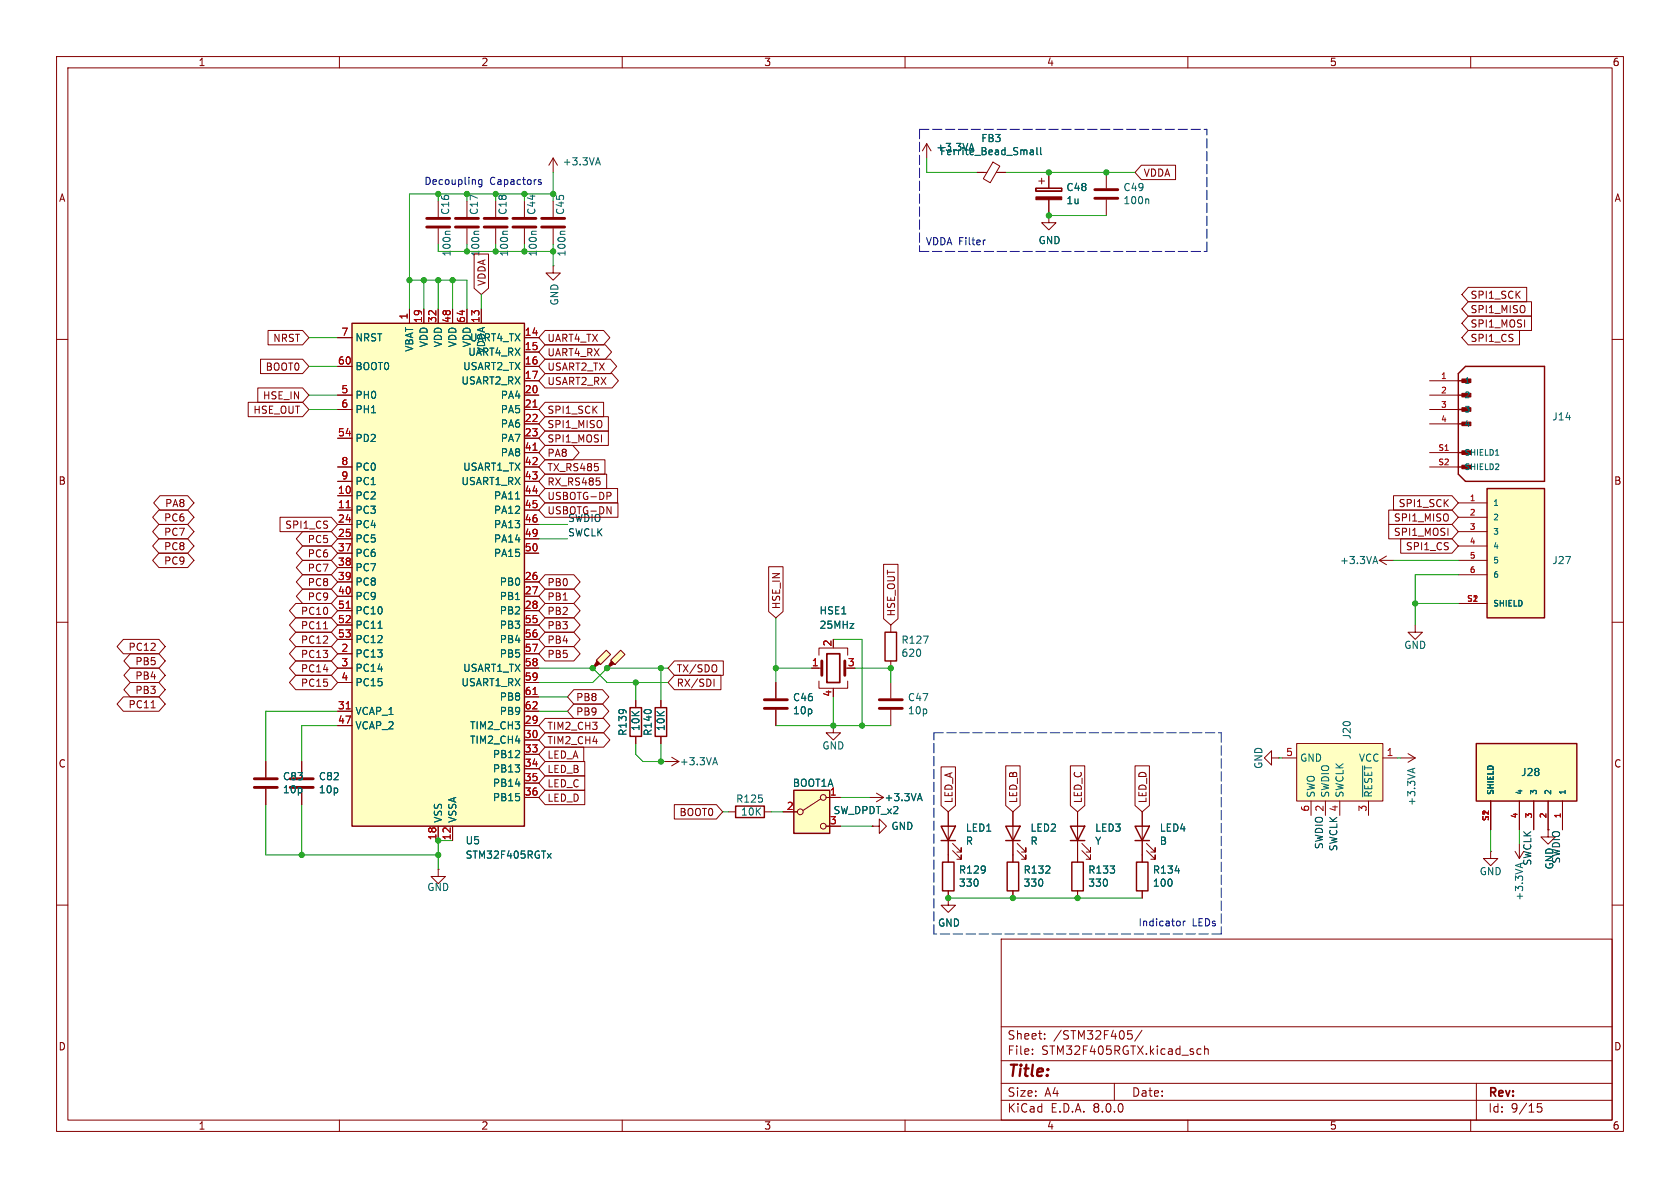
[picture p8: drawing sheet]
<svg xmlns="http://www.w3.org/2000/svg" width="297mm" height="210mm" viewBox="0 0 297 210" stroke-linecap="round" stroke-linejoin="round" font-family="sans-serif">
<g fill="none" stroke="#840000" stroke-width=".18">
<path d="M10 10h277v190h-277zM12 12h273v186h-273zM60 10v2M110 10v2M160 10v2M210 10v2M260 10v2M10 60h2M97.8 47v1.3h1.3l-1.3 1.2-1.3-1.2h1.3M97.8 47h.1M285 60h2M243.8 99.1l1.3 .7"/>
<path d="M243.8 99.1h2.6M245.1 98.3l-1.3 .8M10 110h2M285 110h2M10 160h2M285 160h2M177 166h108v32h-108zM60 198v2M110 198v2M160 198v2M177 194.5h108M177 191.5h108"/>
<path d="M177 187.5h108M177 181.5h108M182.5 186.3v.1M182.5 185.5v.1M184.7 183.6v.1M184.7 182.8v.1M197 191.5v3M199.4 182.2h.7M199.5 182.8h.4l.3 .3-.1 .5-.6 .1M201.9 182.1l-1.3 2M210 198v2M211.7 186.3h.6"/>
<path d="M211.7 185.5h.6M213 185.5l.2-.1 .3 .1 .1 .9M213 184.9v1.5M260 198v2M261 191.5v6.5M272.5 195.1h-.7l-.1 .7 .3-.1h.5l.1 .3-.1 .5-.2 .1-.6-.1"/>
</g>
<path d="M242.8 99.3h.6M243.1 98.4l.4 1.2" fill="none" stroke="#006464" stroke-width=".18"/>
<path d="M261 131.4h17.8v10.2h-17.8z" fill="#ffffc2"/>
<path d="M261 131.4h17.8v10.2h-17.8z" fill="none" stroke="#840000" stroke-width=".25"/>
<path d="M263.5 141.6v5.1M268.6 141.6v5.1M271.1 141.6v5.1M273.7 141.6v5.1M276.2 141.6v5.1" fill="none" stroke="#840000" stroke-width=".18"/>
<path d="M262.9 86.4h10.1v22.8h-10.1z" fill="#ffffc2"/>
<g fill="none" stroke="#840000" stroke-width=".25">
<path d="M257.8 66l1.3-1.2h13.9v20.3h-13.9l-1.3-1.3zM257.8 74.9h1.9M257.8 72.4h1.9M257.8 69.9h1.9M257.8 67.3h1.9M257.8 82.6h1.9M257.8 80h1.9M262.9 86.4h10.1v22.8h-10.1zM177.8 146.1h2.5l-1.2 2.5zM177.8 148.6h2.5M178.1 152.4h2v5.1h-2zM189.2 146.1h2.6l-1.3 2.5z"/>
<path d="M189.2 148.6h2.6M189.5 152.4h2v5.1h-2z"/>
</g>
<g fill="none" stroke="#840000" stroke-width=".18">
<path d="M77.5 35.6v2.8M82.5 35.6v2.8M92.7 35.6v2.8M97.8 35.6v2.8M163.8 25.4l-.7 1.3M163.8 25.4v2.5M163.8 25.4l.8 1.3M172.7 30.5h1.8M175.5 28.7l1.3 .7-1.7 2.9-1.3-.7zM176.1 30.5h1.7M183.1 33.3v.5zM183.1 33.8h4.6z"/>
<path d="M183.1 33.3h4.6zM183.6 32h1.1M184.1 31.5v1M185.4 35.3v4.1h1.3l-1.3 1.2-1.3-1.2h1.3M185.4 30.5v2.8M187.7 33.3v.5zM195.6 30.5v2.8M195.6 35.3v2.8M77.5 40.4v2.8M82.5 40.4v2.8M92.7 40.4v2.8M97.8 40.4v2.8"/>
<path d="M252.7 67.3h5.1M252.7 69.9h5.1M252.7 72.4h5.1M252.7 74.9h5.1M252.7 80h5.1M252.7 82.6h5.1M257.8 88.9h5.1M257.8 91.4h5.1M257.8 94h5.1M257.8 96.5h5.1M257.8 99.1h5.1M143.5 118.1h1.8"/>
<path d="M144.8 115.8v-1.2h5.1v1.2M257.8 101.6h5.1M257.8 106.7h5.1M144.8 120.4v1.3h5.1v-1.3M147.3 121.7v.2M224.8 134v-1.3l-1.3 1.3 1.3 1.3v-1.3h1.3M226.1 134h.1M247.6 134h2.6M248.9 133.2l1.3 .8M250.2 134l-1.3 .7M153.7 141h2.5M154.9 140.2l1.3 .8"/>
<path d="M156.2 141l-1.3 .7M179.1 143.5v8.9M179.1 157.5v1.3M179.8 150.4l1.6 1.5v-.8v.8h-.8M179.8 149.1l1.6 1.5v-.7v.7h-.8M190.5 143.5v8.9M190.5 157.5v1.3M191.3 150.4l1.5 1.5v-.8v.8h-.8M191.3 149.1l1.5 1.5v-.7v.7h-.8"/>
</g>
<path d="M75.4 38.6h4.1M80.5 38.6h4.1M90.7 38.6h4M95.8 38.6h4M193.5 35.1h4.1M193.5 33.5h4.1M75.4 40.1h4.1M80.5 40.1h4.1M90.7 40.1h4M95.8 40.1h4M145.3 116.8v2.6M149.4 116.8v2.6" fill="none" stroke="#840000" stroke-width=".51"/>
<g fill="none" stroke="#006464" stroke-width=".18">
<path d="M171.8 25.3l.4 1.3M182.2 26.6h.4l.1 .8M182.2 27.3h.5M182.7 26.8l-.5 .1M183.3 26.1v1.1l.2 .2M184 26.1v1.1l.1 .2M202.9 35.2l.2 .1v.7M79.6 40.9h-.7l-.2 .2M84.7 40.9h-.7l-.2 .2M94.8 40.9h-.7l-.1 .2M99.9 40.9h-.7l-.2 .2M264.4 80.5h.6"/>
<path d="M249.8 135.9v.6M250.1 135.8l-1.2 .4M162.3 141.2h.6M162.6 140.3l.4 1.2"/>
</g>
<g fill="#840000" stroke="#840000" stroke-width=".18">
<path d="M258.4 67h1.6v.6h-1.6z"/>
<path d="M183.1 34.8h4.6v.5h-4.6z"/>
</g>
<path d="M146.2 115.6h2.3v5.1h-2.3z" fill="none" stroke="#840000" stroke-width=".3"/>
<path d="M229.2 131.4h15.3v10.2h-15.3z" fill="#ffffc2"/>
<path d="M226.7 134h2.5M229.2 131.4h15.3v10.2h-15.3zM244.5 134h2.5M231.8 141.6v2.5M234.3 141.6v2.5M236.9 141.6v2.5M241.9 141.6v2.5" fill="none" stroke="#840000" stroke-width=".18"/>
<path d="M240.9 135.4v5.5" fill="none" stroke="#006464" stroke-width=".18"/>
<path d="M62.2 57.2h30.5v88.9h-30.5z" fill="#ffffc2"/>
<path d="M62.2 57.2h30.5v88.9h-30.5zM156.5 111.8h2v5h-2zM166.4 146.1h2.5l-1.3 2.5zM166.4 148.6h2.5M166.6 152.4h2.1v5.1h-2.1z" fill="none" stroke="#840000" stroke-width=".25"/>
<g fill="none" stroke="#840000" stroke-width=".18">
<path d="M87.6 35.6v2.8M59.7 59.7h2.5M72.4 54.6v2.6M74.9 54.6v2.6M77.5 54.6v2.6M80 54.6v2.6M82.5 54.6v2.6M85.1 54.6v2.6M87.6 40.4v2.8M92.7 59.7h2.5M59.7 64.8h2.5M59.7 69.9h2.5"/>
<path d="M59.7 72.4h2.5M59.7 77.5h2.5M92.7 62.2h2.5M92.7 64.8h2.5M92.7 67.3h2.5M92.7 69.9h2.5M92.7 72.4h2.5M92.7 74.9h2.5M92.7 77.5h2.5M59.7 87.6h2.5M59.7 90.2h2.5M59.7 92.7h2.5"/>
<path d="M59.7 95.3h2.5M59.7 97.8h2.5M59.7 82.6h2.5M59.7 85.1h2.5M92.7 87.6h2.5M92.7 90.2h2.5M92.7 92.7h2.5M92.7 95.3h2.5M92.7 97.8h2.5M92.7 80h2.5M92.7 82.6h2.5M92.7 85.1h2.5"/>
<path d="M59.7 115.6h2.5M59.7 102.9h2.5M59.7 105.4h2.5M59.7 108h2.5M59.7 118.1h2.5M59.7 100.3h2.5M59.7 110.5h2.5M59.7 113h2.5M92.7 115.6h2.5M92.7 102.9h2.5M92.7 105.4h2.5M92.7 108h2.5"/>
<path d="M92.7 118.1h2.5M92.7 110.5h2.5M92.7 113h2.5M157.5 110.5v1.3M157.5 116.8v1.3M53.3 134.6v2.8M53.3 139.4v2.8M59.7 128.3h2.5M59.7 125.7h2.5M59.7 120.7h2.5M92.7 128.3h2.5M92.7 130.8h2.5"/>
<path d="M92.7 125.7h2.5M92.7 133.4h2.5M92.7 135.9h2.5M92.7 138.4h2.5M92.7 120.7h2.5M92.7 123.2h2.5M137.2 120.7v2.7M137.2 125.5v2.8M147.3 128.3v1.2h1.3l-1.3 1.3-1.3-1.3h1.3M77.5 146.1v2.5M80 146.1v2.5M92.7 141h2.5"/>
<path d="M167.6 157.5v2.5h1.3l-1.3 1.3-1.2-1.3h1.2M167.6 143.5v8.9M168.4 150.4l1.5 1.5v-.8v.8h-.7M168.4 149.1l1.5 1.5v-.7v.7h-.7"/>
</g>
<path d="M94.2 72h.7M94.2 79.6h.7M61.2 89.8h.7M61.2 107.5h.7M61.2 125.3h.7M94.2 122.8h.7" fill="none" stroke="#a90000" stroke-width=".18"/>
<path d="M89.7 40.9h-.6l-.2 .2M91.1 88.2h.8M66.8 111.1h.8M163.2 112.4h.9l-.6 1.3M96.8 150.9l.6 .8M97.4 150.9l-.6 .8" fill="none" stroke="#006464" stroke-width=".18"/>
<path d="M85.6 38.6h4.1M85.6 40.1h4.1M51.3 139.2h4.1M51.3 137.7h4.1M135.1 125.2h4.1M135.1 123.7h4.1" fill="none" stroke="#840000" stroke-width=".51"/>
<path d="M140.3 139.7h6.4v7.6h-6.4z" fill="#ffffc2"/>
<g fill="none" stroke="#840000" stroke-width=".18">
<path d="M97.8 27.9l-.8 1.3M97.8 27.9v2.6M97.8 27.9l.8 1.3M250.2 110.5v1.3h1.3l-1.3 1.2-1.3-1.2h1.3M47 134.6v2.8M47 139.4v2.8M117.5 134.6h2.5M118.7 133.9l1.3 .7M120 134.6l-1.3 .8M77.5 153.7v1.2h1.2l-1.2 1.3-1.3-1.3h1.3M77.5 153.7h.1M128.8 143.5h1.2"/>
<path d="M135.1 143.5h1.3M138.4 143.5h2.6M145.1 141.2l-3.1 2.1M146 141h2.6M146 146.1h2.6M154.2 146.1h1.2v-1.3l1.3 1.3-1.3 1.2v-1.2M154.2 146.1h.1M201.9 143.5v8.9M201.9 157.5v1.3M202.7 150.4l1.5 1.5v-.8v.8h-.7M202.7 149.1l1.5 1.5v-.7v.7h-.7"/>
<circle cx="141.5" cy="143.5" r=".51"/>
<circle cx="145.5" cy="146.1" r=".51"/>
<circle cx="145.5" cy="141" r=".51"/>
</g>
<path d="M140.3 139.7h6.4v7.6h-6.4zM130 142.5h5.1v2h-5.1zM200.7 146.1h2.5l-1.3 2.5zM200.7 148.6h2.5M200.9 152.4h2v5.1h-2z" fill="none" stroke="#840000" stroke-width=".25"/>
<path d="M105.4 28.8h.6M105.7 27.9l.4 1.3M126.1 134.8h.6M126.4 133.9l.4 1.3M207.8 153.9h.7" fill="none" stroke="#006464" stroke-width=".18"/>
<path d="M45 139.2h4M45 137.7h4" fill="none" stroke="#840000" stroke-width=".51"/>
<path d="M107.9 116.7l1.8-1.8 .8 .8-1.8 1.8z" fill="#ffffc2"/>
<path d="M108.1 116.8l.5 .5-1.3 .8z" fill="#840000" stroke="#840000" stroke-width=".18"/>
<path d="M107.3 118.1h.1M107.9 116.7l1.8-1.8 .8 .8-1.8 1.8z" fill="none" stroke="#840000" stroke-width=".18"/>
<path d="M105.4 116.7l1.8-1.8 .7 .8-1.7 1.8z" fill="#ffffc2"/>
<path d="M105.5 116.8l.5 .5-1.2 .8z" fill="#840000" stroke="#840000" stroke-width=".18"/>
<g fill="none" stroke="#840000" stroke-width=".18">
<path d="M172.7 30.5h1.3M176.5 30.5h1.3M185.4 30.5v2.8M185.4 35.3v2.8M201.8 29.2h6v2.6h-6l-1.1-1.3zM47.4 58.4h6.1l1.1 1.3-1.1 1.3h-6.1zM59.7 59.7h2.5M72.4 54.6v2.6M74.9 54.6v2.6M77.5 54.6v2.6M80 54.6v2.6M82.5 54.6v2.6"/>
<path d="M83.8 44.9h2.6v6.1l-1.3 1.1-1.3-1.1zM85.1 54.6v2.6M92.7 59.7h2.5M96.4 58.4h10.3l1.1 1.3-1.1 1.3h-10.3l-1.2-1.3zM259.6 55.9h11.1v2.5h-11.1l-1.2-1.2zM259.6 58.4h9v2.6h-9l-1.2-1.3zM259.6 53.3h11.1v2.6h-11.1l-1.2-1.3zM259.6 50.8h10.3v2.5h-10.3l-1.2-1.2zM43.9 71.1h9.6l1.1 1.3-1.1 1.3h-9.6zM45.6 68.6h7.9l1.1 1.3-1.1 1.2h-7.9zM46.1 63.5h7.4l1.1 1.3-1.1 1.2h-7.4zM59.7 64.8h2.5"/>
<path d="M59.7 69.9h2.5M59.7 72.4h2.5M59.7 77.5h2.5M92.7 62.2h2.5M92.7 64.8h2.5M92.7 67.3h2.5M92.7 69.9h2.5M92.7 72.4h2.5M92.7 74.9h2.5M92.7 77.5h2.5M96.4 66h11.8l1.1 1.3-1.1 1.3h-11.8l-1.2-1.3zM96.4 73.7h11.2v2.5h-11.2l-1.2-1.3z"/>
<path d="M96.4 71.1h10.3v2.6h-10.3l-1.2-1.3zM96.4 78.7h4.9l1.1 1.3-1.1 1.3h-4.9l-1.2-1.3zM96.4 76.2h11.2v2.5h-11.2l-1.2-1.2zM96.4 61h10.6l1.1 1.2-1.1 1.3h-10.6l-1.2-1.3zM96.4 63.5h11.5l1.1 1.3-1.1 1.2h-11.5l-1.2-1.2zM28.1 92.7h5.1l1.1 1.3-1.1 1.3h-5.1l-1.1-1.3zM28.1 95.2h5.1l1.1 1.3-1.1 1.3h-5.1l-1.1-1.3zM28.1 97.8h5.1l1.1 1.3-1.1 1.2h-5.1l-1.1-1.2zM28.1 90.2h5.1l1.1 1.2-1.1 1.3h-5.1l-1.1-1.3zM28.3 87.6h4.9l1.1 1.3-1.1 1.3h-4.9l-1.1-1.3zM49.5 91.4h9.1l1.1 1.3-1.1 1.3h-9.1zM53.5 96.5h5.1l1.1 1.3-1.1 1.3h-5.1l-1.1-1.3z"/>
<path d="M53.5 99.1h5.1l1.1 1.2-1.1 1.3h-5.1l-1.1-1.3zM53.5 94h5.1l1.1 1.3-1.1 1.2h-5.1l-1.1-1.2zM59.7 87.6h2.5M59.7 90.2h2.5M59.7 92.7h2.5M59.7 95.3h2.5M59.7 97.8h2.5M59.7 82.6h2.5M59.7 85.1h2.5M92.7 87.6h2.5M92.7 90.2h2.5M92.7 92.7h2.5"/>
<path d="M92.7 95.3h2.5M92.7 97.8h2.5M92.7 80h2.5M92.7 82.6h2.5M92.7 85.1h2.5M96.4 86.4h12.8v2.5h-12.8l-1.2-1.3zM96.4 83.8h10.9v2.6h-10.9l-1.2-1.3zM96.4 88.9h12.8v2.5h-12.8l-1.2-1.2zM96.4 81.3h10.5v2.5h-10.5l-1.2-1.2zM106 85.1v.5M107.3 87h.5l.2 .3-.1 .3-.6 .1M107.3 89.6l.7 1.2v-1.2"/>
<path d="M156.2 99.8h2.6v9.6l-1.3 1.1-1.3-1.1zM245.5 92.7h11.2l1.1 1.3-1.1 1.3h-11.2zM245.5 90.2h11.2l1.1 1.2-1.1 1.3h-11.2zM246.4 87.6h10.3l1.1 1.3-1.1 1.3h-10.3zM247.6 95.2h9.1l1.1 1.3-1.1 1.3h-9.1zM21.8 113h6.3l1.1 1.3-1.1 1.3h-6.3l-1.1-1.3zM23 118.1h5.1l1.1 1.3-1.1 1.3h-5.1l-1.1-1.3zM23 115.6h5.1l1.1 1.2-1.1 1.3h-5.1l-1.1-1.3zM52.3 109.2h6.3l1.1 1.3-1.1 1.3h-6.3l-1.1-1.3zM52.3 106.7h6.3l1.1 1.3-1.1 1.2h-6.3l-1.1-1.2zM52.3 111.8h6.3l1.1 1.2-1.1 1.3h-6.3l-1.1-1.3zM52.3 114.3h6.3l1.1 1.3-1.1 1.2h-6.3l-1.1-1.2z"/>
<path d="M52.3 116.8h6.3l1.1 1.3-1.1 1.3h-6.3l-1.1-1.3zM52.3 119.4h6.3l1.1 1.3-1.1 1.2h-6.3l-1.1-1.2zM53.5 101.6h5.1l1.1 1.3-1.1 1.2h-5.1l-1.1-1.2zM53.5 104.1h5.1l1.1 1.3-1.1 1.3h-5.1l-1.1-1.3zM57.2 111.2h.7M59.7 115.6h2.5M59.7 102.9h2.5M59.7 105.4h2.5M59.7 108h2.5M59.7 118.1h2.5M59.7 100.3h2.5M59.7 110.5h2.5"/>
<path d="M59.7 113h2.5M92.7 115.6h2.5M92.7 102.9h2.5M92.7 105.4h2.5M92.7 108h2.5M92.7 118.1h2.5M92.7 110.5h2.5M92.7 113h2.5M96.4 104.1h5l1.2 1.3-1.2 1.3h-5l-1.2-1.3zM96.4 109.2h5l1.2 1.3-1.2 1.3h-5l-1.2-1.3zM96.4 106.7h5l1.2 1.3-1.2 1.2h-5l-1.2-1.2zM96.4 114.3h5l1.2 1.3-1.2 1.2h-5l-1.2-1.2z"/>
<path d="M96.4 101.6h5l1.2 1.3-1.2 1.2h-5l-1.2-1.2zM96.4 111.8h5l1.2 1.2-1.2 1.3h-5l-1.2-1.3zM104.8 118.1h.1M105.4 116.7l1.8-1.8 .7 .8-1.7 1.8zM107.3 118.1h.1M119.2 116.8h8.7v2.6h-8.7l-1.1-1.3zM119.2 119.4h8.2v2.5h-8.2l-1.1-1.2zM126.7 117.7v.9M135.9 100.2h2.5v7.9l-1.2 1.1-1.3-1.1zM143.5 118.1h1.3M21.8 123.2h6.3l1.1 1.3-1.1 1.2h-6.3l-1.1-1.2zM23 120.6h5.1l1.1 1.3-1.1 1.3h-5.1l-1.1-1.3z"/>
<path d="M26.7 125.1h.7M47 134.6v2.8M47 139.4v2.8M53.3 134.6v2.8M53.3 139.4v2.8M59.7 128.3h2.5M59.7 125.7h2.5M59.7 120.7h2.5M92.7 128.3h2.5M92.7 130.8h2.5M92.7 125.7h2.5M92.7 133.4h2.5"/>
<path d="M92.7 135.9h2.5M92.7 138.4h2.5M92.7 120.7h2.5M92.7 123.2h2.5M96.4 139.7h7v2.5h-7l-1.2-1.2zM96.4 137.2h7v2.5h-7l-1.2-1.3zM96.4 129.5h10.3l1.1 1.3-1.1 1.3h-10.3l-1.2-1.3zM96.4 127h10.3l1.1 1.3-1.1 1.2h-10.3l-1.2-1.2zM96.4 134.6h7v2.6h-7l-1.2-1.3zM96.4 132.1h6.8v2.5h-6.8l-1.2-1.2zM101.4 121.9h5.1l1.1 1.3-1.1 1.3h-5.1l-1.1-1.3zM101.4 124.5h5.1l1.1 1.2-1.1 1.3h-5.1l-1.1-1.3z"/>
<path d="M112.4 123.8v1.3M112.4 130.2v1.2M116.8 123.8v1.3M116.8 130.2v1.2M126.2 120.1v1.2M137.2 120.7v2.7M137.2 125.5v2.8M157.5 120.7v2.7M157.5 125.5v2.8M166.4 135.6h2.5v6.8l-1.3 1.1-1.2-1.1zM177.8 135.4h2.5v7l-1.2 1.1-1.3-1.1zM189.2 135.4h2.6v7l-1.3 1.1-1.3-1.1z"/>
<path d="M200.7 135.4h2.5v7l-1.3 1.1-1.2-1.1zM77.5 146.1v2.5M80 146.1v2.5M92.7 141h2.5M119.2 142.2h7.5l1.1 1.3-1.1 1.3h-7.5zM138.4 143.5h2.6M146 141h2.6M146 146.1h2.6M154.2 146.1h.1M167.6 143.5v2.6M167.6 148.6v3.8M167.6 157.5v1.3"/>
<path d="M179.1 143.5v2.6M179.1 148.6v3.8M179.1 157.5v1.3M190.5 143.5v2.6M190.5 148.6v3.8M190.5 157.5v1.3M201.9 143.5v2.6M201.9 148.6v3.8M201.9 157.5v1.3M263.5 150.5v1.3h1.3l-1.3 1.2-1.2-1.2h1.2M263.5 150.5h.1M263.5 141.6v5.1"/>
<path d="M267.8 150.5l.8 1.3M268.6 141.6v5.1M268.6 149.2v2.6M269.4 150.5l-.8 1.3M271.1 141.6v5.1M273.7 146.7v1.3h1.3l-1.3 1.2-1.3-1.2h1.3M273.7 146.7h.1M273.7 141.6v5.1M276.2 141.6v5.1"/>
</g>
<path d="M111.4 125.1h2v5.1h-2zM115.8 125.1h2.1v5.1h-2.1z" fill="none" stroke="#840000" stroke-width=".25"/>
<g fill="none" stroke="#006464" stroke-width=".18">
<path d="M171.8 25.3l.4 1.3M182.2 26.6h.4l.1 .8M182.2 27.3h.5M182.7 26.8l-.5 .1M183.3 26.1v1.1l.2 .2M184 26.1v1.1l.1 .2M91.1 88.2h.8M66.8 111.1h.8M96.8 150.9l.6 .8M97.4 150.9l-.6 .8M162.3 141.2h.6M162.6 140.3l.4 1.2"/>
<path d="M207.8 153.9h.7M268.8 152.7v.6M269.2 152.6l-1.3 .4"/>
</g>
<path d="M155.4 125.2h4.1M155.4 123.7h4.1" fill="none" stroke="#840000" stroke-width=".51"/>
<path d="M85.2 31.8v1l-.3 .2h-.3M85.2 31.8h-.4l-.2 .2 .1 .5h.5M95.2 32l.5 .4-.2 .2-.3-.1M95.7 31.8h-.4l-.1 .1M174.2 42.4l-.2 .1M208.5 162.9l.1 .2-.1 .5M209.2 162.8v.9M209.6 162.8l-.4 .3" fill="none" stroke="#0000c2" stroke-width=".18"/>
<path d="M162.6 22.9v21.6M162.6 22.9h50.8M162.6 44.5h50.8M213.4 44.5v-21.6M165.1 129.5h50.8M215.9 129.5v35.6M165.1 165.1v-35.6M215.9 165.1h-50.8" fill="none" stroke="#0000c2" stroke-width=".18" stroke-dasharray="1.7 .6"/>
<g fill="none" stroke="#009600" stroke-width=".18">
<path d="M77.5 34.3v1.3M82.5 34.3v1.3M87.6 34.3v1.3M92.7 34.3v1.3M97.8 34.3h-25.4v20.3M97.8 30.5v5.1M163.8 27.9v2.6h8.9M177.8 30.5h22.9M185.4 38.1h10.2M54.6 59.7h5.1M72.4 49.5h10.1v5.1M74.9 49.5v5.1"/>
<path d="M77.5 43.2v1.3h20.3M77.5 49.5v5.1M80 49.5v5.1M82.5 43.2v1.3M85.1 52.1v2.5M87.6 43.2v1.3M92.7 43.2v1.3M97.8 43.2v3.8M54.6 64.8h5.1M54.6 69.9h5.1M54.6 72.4h5.1M95.2 95.3h5.1"/>
<path d="M95.2 92.7h5.1M246.4 99.1h11.4M95.2 118.1h9.6l2.5 2.6h10.8M116.8 118.1v5.7M118.1 118.1h-10.8l-2.5 2.6h-9.6M137.2 118.1h6.3M137.2 109.2v11.5M147.3 113h5.1v15.3M151.1 118.1h6.4v2.6M250.2 106.7h7.6M257.8 101.6h-7.6v8.9M59.7 128.3h-6.4v6.3"/>
<path d="M59.7 125.7h-12.7v8.9M95.2 123.2h5.1M95.2 125.7h5.1M112.4 120.7v3.1M112.4 131.4v2l1.3 1.2h3.8M116.8 131.4v3.2M137.2 128.3h20.3M147.3 123.2v5.1M226.1 134h.6M247 134h.6M47 142.2v8.9h30.5M53.3 142.2v8.9"/>
<path d="M80 148.6h-2.5v5.1M127.8 143.5h1M136.4 143.5h2M148.6 141h5.1M148.6 146.1h5.6M167.6 158.8h34.3M263.5 146.7v3.8M268.6 146.7v2.5"/>
</g>
<path d="M94.2 72h.7M94.2 79.6h.7M61.2 89.8h.7M61.2 107.5h.7M61.2 125.3h.7M94.2 122.8h.7" fill="none" stroke="#a90000" stroke-width=".18"/>
<g fill="#009600" stroke="#009600" stroke-width=".18">
<circle cx="185.4" cy="30.5" r=".46"/>
<circle cx="92.7" cy="34.3" r=".46"/>
<circle cx="185.4" cy="38.1" r=".46"/>
<circle cx="107.3" cy="118.1" r=".46"/>
<circle cx="104.8" cy="118.1" r=".46"/>
<circle cx="77.5" cy="49.5" r=".46"/>
<circle cx="74.9" cy="49.5" r=".46"/>
<circle cx="80" cy="49.5" r=".46"/>
<circle cx="97.8" cy="34.3" r=".46"/>
<circle cx="87.6" cy="34.3" r=".46"/>
<circle cx="82.5" cy="34.3" r=".46"/>
<circle cx="87.6" cy="44.5" r=".46"/>
<circle cx="82.5" cy="44.5" r=".46"/>
<circle cx="97.8" cy="44.5" r=".46"/>
<circle cx="92.7" cy="44.5" r=".46"/>
<circle cx="77.5" cy="34.3" r=".46"/>
<circle cx="190.5" cy="158.8" r=".46"/>
<circle cx="179.1" cy="158.8" r=".46"/>
<circle cx="167.6" cy="158.8" r=".46"/>
<circle cx="250.2" cy="106.7" r=".46"/>
<circle cx="77.5" cy="151.1" r=".46"/>
<circle cx="53.3" cy="151.1" r=".46"/>
<circle cx="77.5" cy="148.6" r=".46"/>
<circle cx="157.5" cy="118.1" r=".46"/>
<circle cx="152.4" cy="128.3" r=".46"/>
<circle cx="195.6" cy="30.5" r=".46"/>
<circle cx="147.3" cy="128.3" r=".46"/>
<circle cx="72.4" cy="49.5" r=".46"/>
<circle cx="116.8" cy="118.1" r=".46"/>
<circle cx="112.4" cy="120.7" r=".46"/>
<circle cx="116.8" cy="134.6" r=".46"/>
<circle cx="137.2" cy="118.1" r=".46"/>
</g>
<text font-size="2.8" fill="#840000" x="178" y="190.9">Title:</text>
<g font-size="2.1" fill="#840000">
<text x="178" y="184">Sheet:</text>
<text x="186.2" y="184">/STM32F405/</text>
<text x="178" y="186.7">File:</text>
<text x="184.1" y="186.7">STM32F405RGTX.kicad_sch</text>
<text x="178" y="196.9">KiCad</text>
<text x="178" y="194.1">Size:</text>
<text x="184.7" y="194.1">A4</text>
<text x="185.7" y="196.9">E.D.A.</text>
<text x="193.3" y="196.9">8.0.0</text>
<text x="200" y="194.1">Date:</text>
<text x="263" y="194.3">Rev:</text>
<text x="263" y="196.9">Id:</text>
<text x="267.1" y="196.9">9/15</text>
</g>
<g font-size="1.8" fill="#840000">
<text x="35" y="11.9">1</text>
<text x="85" y="11.9">2</text>
<text x="135" y="11.9">3</text>
<text x="185" y="11.9">4</text>
<text x="235" y="11.9">5</text>
<text x="285" y="11.9">6</text>
<text x="10.3" y="35.9">A</text>
<text x="202.1" y="31.4">VDDA</text>
<text x="285.3" y="35.9">A</text>
<text x="86" y="50.6" transform="rotate(-90 86 50.6)">VDDA</text>
<text x="259.9" y="53">SPI1_SCK</text>
<text x="259.9" y="58.1">SPI1_MOSI</text>
<text x="259.9" y="55.6">SPI1_MISO</text>
<text x="46.9" y="65.7">BOOT0</text>
<text x="48.2" y="60.6">NRST</text>
<text x="96.7" y="63.2">UART4_RX</text>
<text x="96.7" y="65.7">USART2_TX</text>
<text x="96.7" y="60.6">UART4_TX</text>
<text x="259.9" y="60.6">SPI1_CS</text>
<text x="46.4" y="70.8">HSE_IN</text>
<text x="96.7" y="68.3">USART2_RX</text>
<text x="44.7" y="73.3">HSE_OUT</text>
<text x="96.7" y="75.9">SPI1_MISO</text>
<text x="96.7" y="73.3">SPI1_SCK</text>
<text x="96.7" y="83.5">TX_RS485</text>
<text x="96.7" y="81">PA8</text>
<text x="96.7" y="78.4">SPI1_MOSI</text>
<text x="10.3" y="85.9">B</text>
<text x="29.1" y="89.9">PA8</text>
<text x="96.7" y="88.6">USBOTG-DP</text>
<text x="96.7" y="86">RX_RS485</text>
<text x="247.2" y="89.9">SPI1_SCK</text>
<text x="285.3" y="85.9">B</text>
<text x="28.9" y="94.9">PC7</text>
<text x="28.9" y="92.4">PC6</text>
<text x="50.3" y="93.7">SPI1_CS</text>
<text x="96.7" y="91.1">USBOTG-DN</text>
<text x="246.3" y="94.9">SPI1_MOSI</text>
<text x="246.3" y="92.4">SPI1_MISO</text>
<text x="28.9" y="97.5">PC8</text>
<text x="28.9" y="100">PC9</text>
<text x="54.3" y="98.7">PC6</text>
<text x="54.3" y="101.3">PC7</text>
<text x="54.3" y="96.2">PC5</text>
<text x="248.4" y="97.5">SPI1_CS</text>
<text x="54.3" y="103.8">PC8</text>
<text x="54.3" y="106.4">PC9</text>
<text x="96.7" y="106.4">PB1</text>
<text x="96.7" y="103.8">PB0</text>
<text x="138.1" y="107.8" transform="rotate(-90 138.1 107.8)">HSE_IN</text>
<text x="53.1" y="111.4">PC11</text>
<text x="53.1" y="108.9">PC10</text>
<text x="53.1" y="114">PC12</text>
<text x="96.7" y="111.4">PB3</text>
<text x="96.7" y="108.9">PB2</text>
<text x="96.7" y="114">PB4</text>
<text x="158.4" y="109.1" transform="rotate(-90 158.4 109.1)">HSE_OUT</text>
<text x="22.6" y="115.3">PC12</text>
<text x="23.8" y="117.8">PB5</text>
<text x="53.1" y="116.5">PC13</text>
<text x="53.1" y="119.1">PC14</text>
<text x="96.7" y="116.5">PB5</text>
<text x="119.5" y="119.1">TX/SDO</text>
<text x="22.6" y="125.4">PC11</text>
<text x="23.8" y="122.9">PB3</text>
<text x="23.8" y="120.3">PB4</text>
<text x="53.1" y="121.6">PC15</text>
<text x="101.8" y="124.1">PB8</text>
<text x="119.5" y="121.6">RX/SDI</text>
<text x="96.7" y="131.8">TIM2_CH4</text>
<text x="96.7" y="129.2">TIM2_CH3</text>
<text x="101.8" y="126.7">PB9</text>
<text x="10.3" y="135.9">C</text>
<text x="96.7" y="136.8">LED_B</text>
<text x="96.7" y="134.3">LED_A</text>
<text x="285.3" y="135.9">C</text>
<text x="96.7" y="141.9">LED_D</text>
<text x="96.7" y="139.4">LED_C</text>
<text x="168.6" y="142.1" transform="rotate(-90 168.6 142.1)">LED_A</text>
<text x="180" y="142.1" transform="rotate(-90 180 142.1)">LED_B</text>
<text x="191.5" y="142.1" transform="rotate(-90 191.5 142.1)">LED_C</text>
<text x="202.9" y="142.1" transform="rotate(-90 202.9 142.1)">LED_D</text>
<text x="120" y="144.5">BOOT0</text>
<text x="10.3" y="185.9">D</text>
<text x="285.3" y="185.9">D</text>
<text x="35" y="199.9">1</text>
<text x="85" y="199.9">2</text>
<text x="135" y="199.9">3</text>
<text x="185" y="199.9">4</text>
<text x="235" y="199.9">5</text>
<text x="285" y="199.9">6</text>
</g>
<g font-size="1.8" fill="#006464">
<text x="99.4" y="29.4">+3.3VA</text>
<text x="165.4" y="26.9">+3.3VA</text>
<text x="166.1" y="27.6">Ferrite_Bead_Small</text>
<text x="173.4" y="25.3">FB3</text>
<text x="188.4" y="34">C48</text>
<text x="198.5" y="34">C49</text>
<text x="79.6" y="38.1" transform="rotate(-90 79.6 38.1)">C16</text>
<text x="84.7" y="38.1" transform="rotate(-90 84.7 38.1)">C17</text>
<text x="89.8" y="38.1" transform="rotate(-90 89.8 38.1)">C18</text>
<text x="94.8" y="38.1" transform="rotate(-90 94.8 38.1)">C44</text>
<text x="99.9" y="38.1" transform="rotate(-90 99.9 38.1)">C45</text>
<text x="188.4" y="36.3">1u</text>
<text x="198.5" y="36.3">100n</text>
<text x="79.9" y="45.5" transform="rotate(-90 79.9 45.5)">100n</text>
<text x="84.9" y="45.5" transform="rotate(-90 84.9 45.5)">100n</text>
<text x="90" y="45.5" transform="rotate(-90 90 45.5)">100n</text>
<text x="95.1" y="45.5" transform="rotate(-90 95.1 45.5)">100n</text>
<text x="100.2" y="45.5" transform="rotate(-90 100.2 45.5)">100n</text>
<text x="183.5" y="43.4">GND</text>
<text x="98.9" y="54.1" transform="rotate(-90 98.9 54.1)">GND</text>
<text x="62.7" y="65.6">BOOT0</text>
<text x="62.7" y="60.6">NRST</text>
<text x="73.3" y="62.3" transform="rotate(-90 73.3 62.3)">VBAT</text>
<text x="75.8" y="61.5" transform="rotate(-90 75.8 61.5)">VDD</text>
<text x="78.3" y="61.5" transform="rotate(-90 78.3 61.5)">VDD</text>
<text x="80.9" y="61.5" transform="rotate(-90 80.9 61.5)">VDD</text>
<text x="81.8" y="65.6">USART2_TX</text>
<text x="82.7" y="63.1">UART4_RX</text>
<text x="83" y="60.6">UART4_TX</text>
<text x="83.4" y="61.5" transform="rotate(-90 83.4 61.5)">VDD</text>
<text x="86" y="62.6" transform="rotate(-90 86 62.6)">VDDA</text>
<text x="62.7" y="70.7">PH0</text>
<text x="81.5" y="68.2">USART2_RX</text>
<text x="88.4" y="70.7">PA4</text>
<text x="62.7" y="73.3">PH1</text>
<text x="88.4" y="73.3">PA5</text>
<text x="88.4" y="75.8">PA6</text>
<text x="274.3" y="74.5">J14</text>
<text x="62.7" y="78.3">PD2</text>
<text x="62.7" y="83.4">PC0</text>
<text x="81.8" y="83.4">USART1_TX</text>
<text x="88.4" y="78.3">PA7</text>
<text x="88.4" y="80.9">PA8</text>
<text x="62.7" y="88.5">PC2</text>
<text x="62.7" y="86">PC1</text>
<text x="81.5" y="86">USART1_RX</text>
<text x="87.2" y="88.5">PA11</text>
<text x="62.7" y="91">PC3</text>
<text x="62.7" y="93.6">PC4</text>
<text x="87.2" y="91">PA12</text>
<text x="87.2" y="93.6">PA13</text>
<text x="62.7" y="96.1">PC5</text>
<text x="62.7" y="98.7">PC6</text>
<text x="62.7" y="101.2">PC7</text>
<text x="87.2" y="96.1">PA14</text>
<text x="87.2" y="98.7">PA15</text>
<text x="236.8" y="99.9">+3.3VA</text>
<text x="274.3" y="99.9">J27</text>
<text x="62.7" y="103.7">PC8</text>
<text x="62.7" y="106.3">PC9</text>
<text x="88.2" y="103.7">PB0</text>
<text x="88.2" y="106.3">PB1</text>
<text x="62.7" y="108.8">PC10</text>
<text x="62.7" y="111.4">PC11</text>
<text x="62.7" y="113.9">PC12</text>
<text x="88.2" y="108.8">PB2</text>
<text x="88.2" y="111.4">PB3</text>
<text x="88.2" y="113.9">PB4</text>
<text x="144.8" y="108.8">HSE1</text>
<text x="144.8" y="111.4">25MHz</text>
<text x="159.3" y="114">R127</text>
<text x="62.7" y="116.4">PC13</text>
<text x="62.7" y="119">PC14</text>
<text x="81.8" y="119">USART1_TX</text>
<text x="88.2" y="116.4">PB5</text>
<text x="159.3" y="116.3">620</text>
<text x="248.2" y="114.9">GND</text>
<text x="62.7" y="121.5">PC15</text>
<text x="81.5" y="121.5">USART1_RX</text>
<text x="88.2" y="124.1">PB8</text>
<text x="140.1" y="124.2">C46</text>
<text x="160.4" y="124.2">C47</text>
<text x="62.7" y="126.6">VCAP_1</text>
<text x="62.7" y="129.1">VCAP_2</text>
<text x="83" y="129.1">TIM2_CH3</text>
<text x="83" y="131.7">TIM2_CH4</text>
<text x="88.2" y="126.6">PB9</text>
<text x="111" y="130.2" transform="rotate(-90 111 130.2)">R139</text>
<text x="113.3" y="129.3" transform="rotate(-90 113.3 129.3)">10K</text>
<text x="115.4" y="130.2" transform="rotate(-90 115.4 130.2)">R140</text>
<text x="117.7" y="129.3" transform="rotate(-90 117.7 129.3)">10K</text>
<text x="140.1" y="126.5">10p</text>
<text x="160.4" y="126.5">10p</text>
<text x="239" y="130.8" transform="rotate(-90 239 130.8)">J20</text>
<text x="87" y="134.2">PB12</text>
<text x="87" y="136.8">PB13</text>
<text x="120.1" y="135.5">+3.3VA</text>
<text x="145.3" y="132.7">GND</text>
<text x="223.4" y="136" transform="rotate(-90 223.4 136)">GND</text>
<text x="229.7" y="134.8">GND</text>
<text x="240.1" y="134.8">VCC</text>
<text x="268.8" y="137.4">J28</text>
<text x="49.9" y="138.1">C83</text>
<text x="49.9" y="140.4">10p</text>
<text x="56.3" y="138.1">C82</text>
<text x="56.3" y="140.4">10p</text>
<text x="87" y="139.3">PB14</text>
<text x="87" y="141.8">PB15</text>
<text x="130" y="142.1">R125</text>
<text x="140.1" y="139.3">BOOT1A</text>
<text x="156.3" y="141.8">+3.3VA</text>
<text x="232.6" y="141.1" transform="rotate(-90 232.6 141.1)">SWO</text>
<text x="235.2" y="141.1" transform="rotate(-90 235.2 141.1)">SWDIO</text>
<text x="237.7" y="141.1" transform="rotate(-90 237.7 141.1)">SWCLK</text>
<text x="242.8" y="141.1" transform="rotate(-90 242.8 141.1)">~{RESET}</text>
<text x="250.4" y="142.6" transform="rotate(-90 250.4 142.6)">+3.3VA</text>
<text x="78.3" y="145.5" transform="rotate(-90 78.3 145.5)">VSS</text>
<text x="80.9" y="145.5" transform="rotate(-90 80.9 145.5)">VSSA</text>
<text x="82.2" y="149.5">U5</text>
<text x="130.9" y="144.4">10K</text>
<text x="147.3" y="144.1">SW_DPDT_x2</text>
<text x="157.5" y="146.9">GND</text>
<text x="170.6" y="147.2">LED1</text>
<text x="170.6" y="149.5">R</text>
<text x="182.1" y="147.2">LED2</text>
<text x="182.1" y="149.5">R</text>
<text x="193.5" y="147.2">LED3</text>
<text x="193.5" y="149.5">Y</text>
<text x="204.9" y="147.2">LED4</text>
<text x="204.9" y="149.5">B</text>
<text x="82.2" y="152">STM32F405RGTx</text>
<text x="169.4" y="154.6">R129</text>
<text x="180.9" y="154.6">R132</text>
<text x="192.3" y="154.6">R133</text>
<text x="203.7" y="154.6">R134</text>
<text x="261.5" y="154.9">GND</text>
<text x="274.8" y="153.8" transform="rotate(-90 274.8 153.8)">GND</text>
<text x="75.4" y="157.7">GND</text>
<text x="169.4" y="156.9">330</text>
<text x="180.9" y="156.9">330</text>
<text x="192.3" y="156.9">330</text>
<text x="203.7" y="156.9">100</text>
<text x="269.5" y="159.3" transform="rotate(-90 269.5 159.3)">+3.3VA</text>
<text x="165.7" y="164">GND</text>
</g>
<g font-size="1.8" fill="#0000c2">
<text x="74.9" y="32.8">Decoupling</text>
<text x="86.6" y="32.8">Capactors</text>
<text x="163.6" y="43.4">VDDA Filter</text>
<text x="201.2" y="163.8">Indicator</text>
<text x="210.7" y="163.8">LEDs</text>
</g>
<g font-size="1.8" fill="#a90000">
<text x="60.3" y="59.4">7</text>
<text x="72.1" y="56.6" transform="rotate(-90 72.1 56.6)">1</text>
<text x="74.7" y="57.2" transform="rotate(-90 74.7 57.2)">19</text>
<text x="77.2" y="57.2" transform="rotate(-90 77.2 57.2)">32</text>
<text x="79.8" y="57.2" transform="rotate(-90 79.8 57.2)">48</text>
<text x="82.3" y="57.2" transform="rotate(-90 82.3 57.2)">64</text>
<text x="84.8" y="57.2" transform="rotate(-90 84.8 57.2)">13</text>
<text x="92.7" y="59.4">14</text>
<text x="59.6" y="64.5">60</text>
<text x="92.7" y="62">15</text>
<text x="92.7" y="64.5">16</text>
<text x="60.3" y="69.6">5</text>
<text x="92.7" y="67.1">17</text>
<text x="92.7" y="69.6">20</text>
<text x="59.6" y="77.2">54</text>
<text x="60.3" y="72.1">6</text>
<text x="92.7" y="72.1">21</text>
<text x="92.7" y="74.7">22</text>
<text x="92.7" y="77.2">23</text>
<text x="60.3" y="82.3">8</text>
<text x="92.7" y="79.8">41</text>
<text x="92.7" y="82.3">42</text>
<text x="59.6" y="87.4">10</text>
<text x="59.6" y="89.9">11</text>
<text x="60.3" y="84.8">9</text>
<text x="92.7" y="84.8">43</text>
<text x="92.7" y="87.4">44</text>
<text x="92.7" y="89.9">45</text>
<text x="59.6" y="92.5">24</text>
<text x="59.6" y="95">25</text>
<text x="92.7" y="92.5">46</text>
<text x="92.7" y="95">49</text>
<text x="59.6" y="97.5">37</text>
<text x="59.6" y="100.1">38</text>
<text x="92.7" y="97.5">50</text>
<text x="59.6" y="102.6">39</text>
<text x="59.6" y="105.2">40</text>
<text x="59.6" y="107.7">51</text>
<text x="92.7" y="102.6">26</text>
<text x="92.7" y="105.2">27</text>
<text x="92.7" y="107.7">28</text>
<text x="59.6" y="110.2">52</text>
<text x="59.6" y="112.8">53</text>
<text x="92.7" y="110.2">55</text>
<text x="92.7" y="112.8">56</text>
<text x="60.3" y="115.3">2</text>
<text x="60.3" y="117.9">3</text>
<text x="92.7" y="115.3">57</text>
<text x="92.7" y="117.9">58</text>
<text x="143.4" y="117.9">1</text>
<text x="147.1" y="114.4" transform="rotate(-90 147.1 114.4)">2</text>
<text x="149.8" y="117.9">3</text>
<text x="59.6" y="125.5">31</text>
<text x="60.3" y="120.4">4</text>
<text x="92.7" y="120.4">59</text>
<text x="92.7" y="122.9">61</text>
<text x="92.7" y="125.5">62</text>
<text x="147.1" y="123.3" transform="rotate(-90 147.1 123.3)">4</text>
<text x="59.6" y="128">47</text>
<text x="92.7" y="128">29</text>
<text x="92.7" y="130.6">30</text>
<text x="92.7" y="133.1">33</text>
<text x="92.7" y="135.6">34</text>
<text x="227.3" y="133.7">5</text>
<text x="245" y="133.7">1</text>
<text x="92.7" y="138.2">35</text>
<text x="92.7" y="140.7">36</text>
<text x="139" y="143.3">2</text>
<text x="146.6" y="140.7">1</text>
<text x="231.5" y="143.6" transform="rotate(-90 231.5 143.6)">6</text>
<text x="241.7" y="143.6" transform="rotate(-90 241.7 143.6)">3</text>
<text x="77.2" y="148.6" transform="rotate(-90 77.2 148.6)">18</text>
<text x="79.8" y="148.6" transform="rotate(-90 79.8 148.6)">12</text>
<text x="146.6" y="145.8">3</text>
</g>
<g font-size="1.8" fill="#0f0f0f">
<text x="100.3" y="94.9">SWCLK</text>
<text x="100.3" y="92.4">SWDIO</text>
<text x="234" y="150.2" transform="rotate(-90 234 150.2)">SWDIO 2</text>
<text x="236.5" y="150.6" transform="rotate(-90 236.5 150.6)">SWCLK 4</text>
<text x="270.8" y="153.1" transform="rotate(-90 270.8 153.1)">SWCLK</text>
<text x="275.9" y="152.8" transform="rotate(-90 275.9 152.8)">SWDIO</text>
</g>
<g font-size="1.4" fill="#a90000">
<text x="254.7" y="67.1">1</text>
<text x="254.7" y="69.6">2</text>
<text x="254.7" y="72.1">3</text>
<text x="254.7" y="74.7">4</text>
<text x="254.2" y="79.8">S1</text>
<text x="254.2" y="82.3">S2</text>
<text x="259.7" y="88.6">1</text>
<text x="259.7" y="91.2">2</text>
<text x="259.7" y="93.7">3</text>
<text x="259.7" y="96.3">4</text>
<text x="259.7" y="98.8">5</text>
<text x="259.7" y="101.3">6</text>
<text x="259.3" y="106.4">S1</text>
<text x="260.2" y="106.4">2</text>
<text x="263.3" y="145.2" transform="rotate(-90 263.3 145.2)">S1</text>
<text x="263.3" y="144.3" transform="rotate(-90 263.3 144.3)">2</text>
<text x="268.4" y="144.8" transform="rotate(-90 268.4 144.8)">4</text>
<text x="270.9" y="144.8" transform="rotate(-90 270.9 144.8)">3</text>
<text x="273.4" y="144.8" transform="rotate(-90 273.4 144.8)">2</text>
<text x="276" y="144.8" transform="rotate(-90 276 144.8)">1</text>
</g>
<g font-size="1.4" fill="#006464">
<text x="258.8" y="68">1</text>
<text x="258.8" y="70.6">2</text>
<text x="258.8" y="73.1">3</text>
<text x="258.8" y="75.7">4</text>
<text x="258.8" y="80.7">SHIELD1</text>
<text x="258.8" y="83.3">SHIELD2</text>
<text x="263.9" y="89.6">1</text>
<text x="263.9" y="92.2">2</text>
<text x="263.9" y="94.7">3</text>
<text x="263.9" y="97.3">4</text>
<text x="263.9" y="99.8">5</text>
<text x="263.9" y="102.3">6</text>
<text x="263.9" y="107.4">SHIELD</text>
<text x="264.3" y="140.6" transform="rotate(-90 264.3 140.6)">SHIELD</text>
<text x="269.3" y="140.6" transform="rotate(-90 269.3 140.6)">4</text>
<text x="271.9" y="140.6" transform="rotate(-90 271.9 140.6)">3</text>
<text x="274.4" y="140.6" transform="rotate(-90 274.4 140.6)">2</text>
<text x="277" y="140.6" transform="rotate(-90 277 140.6)">1</text>
</g>
</svg>
